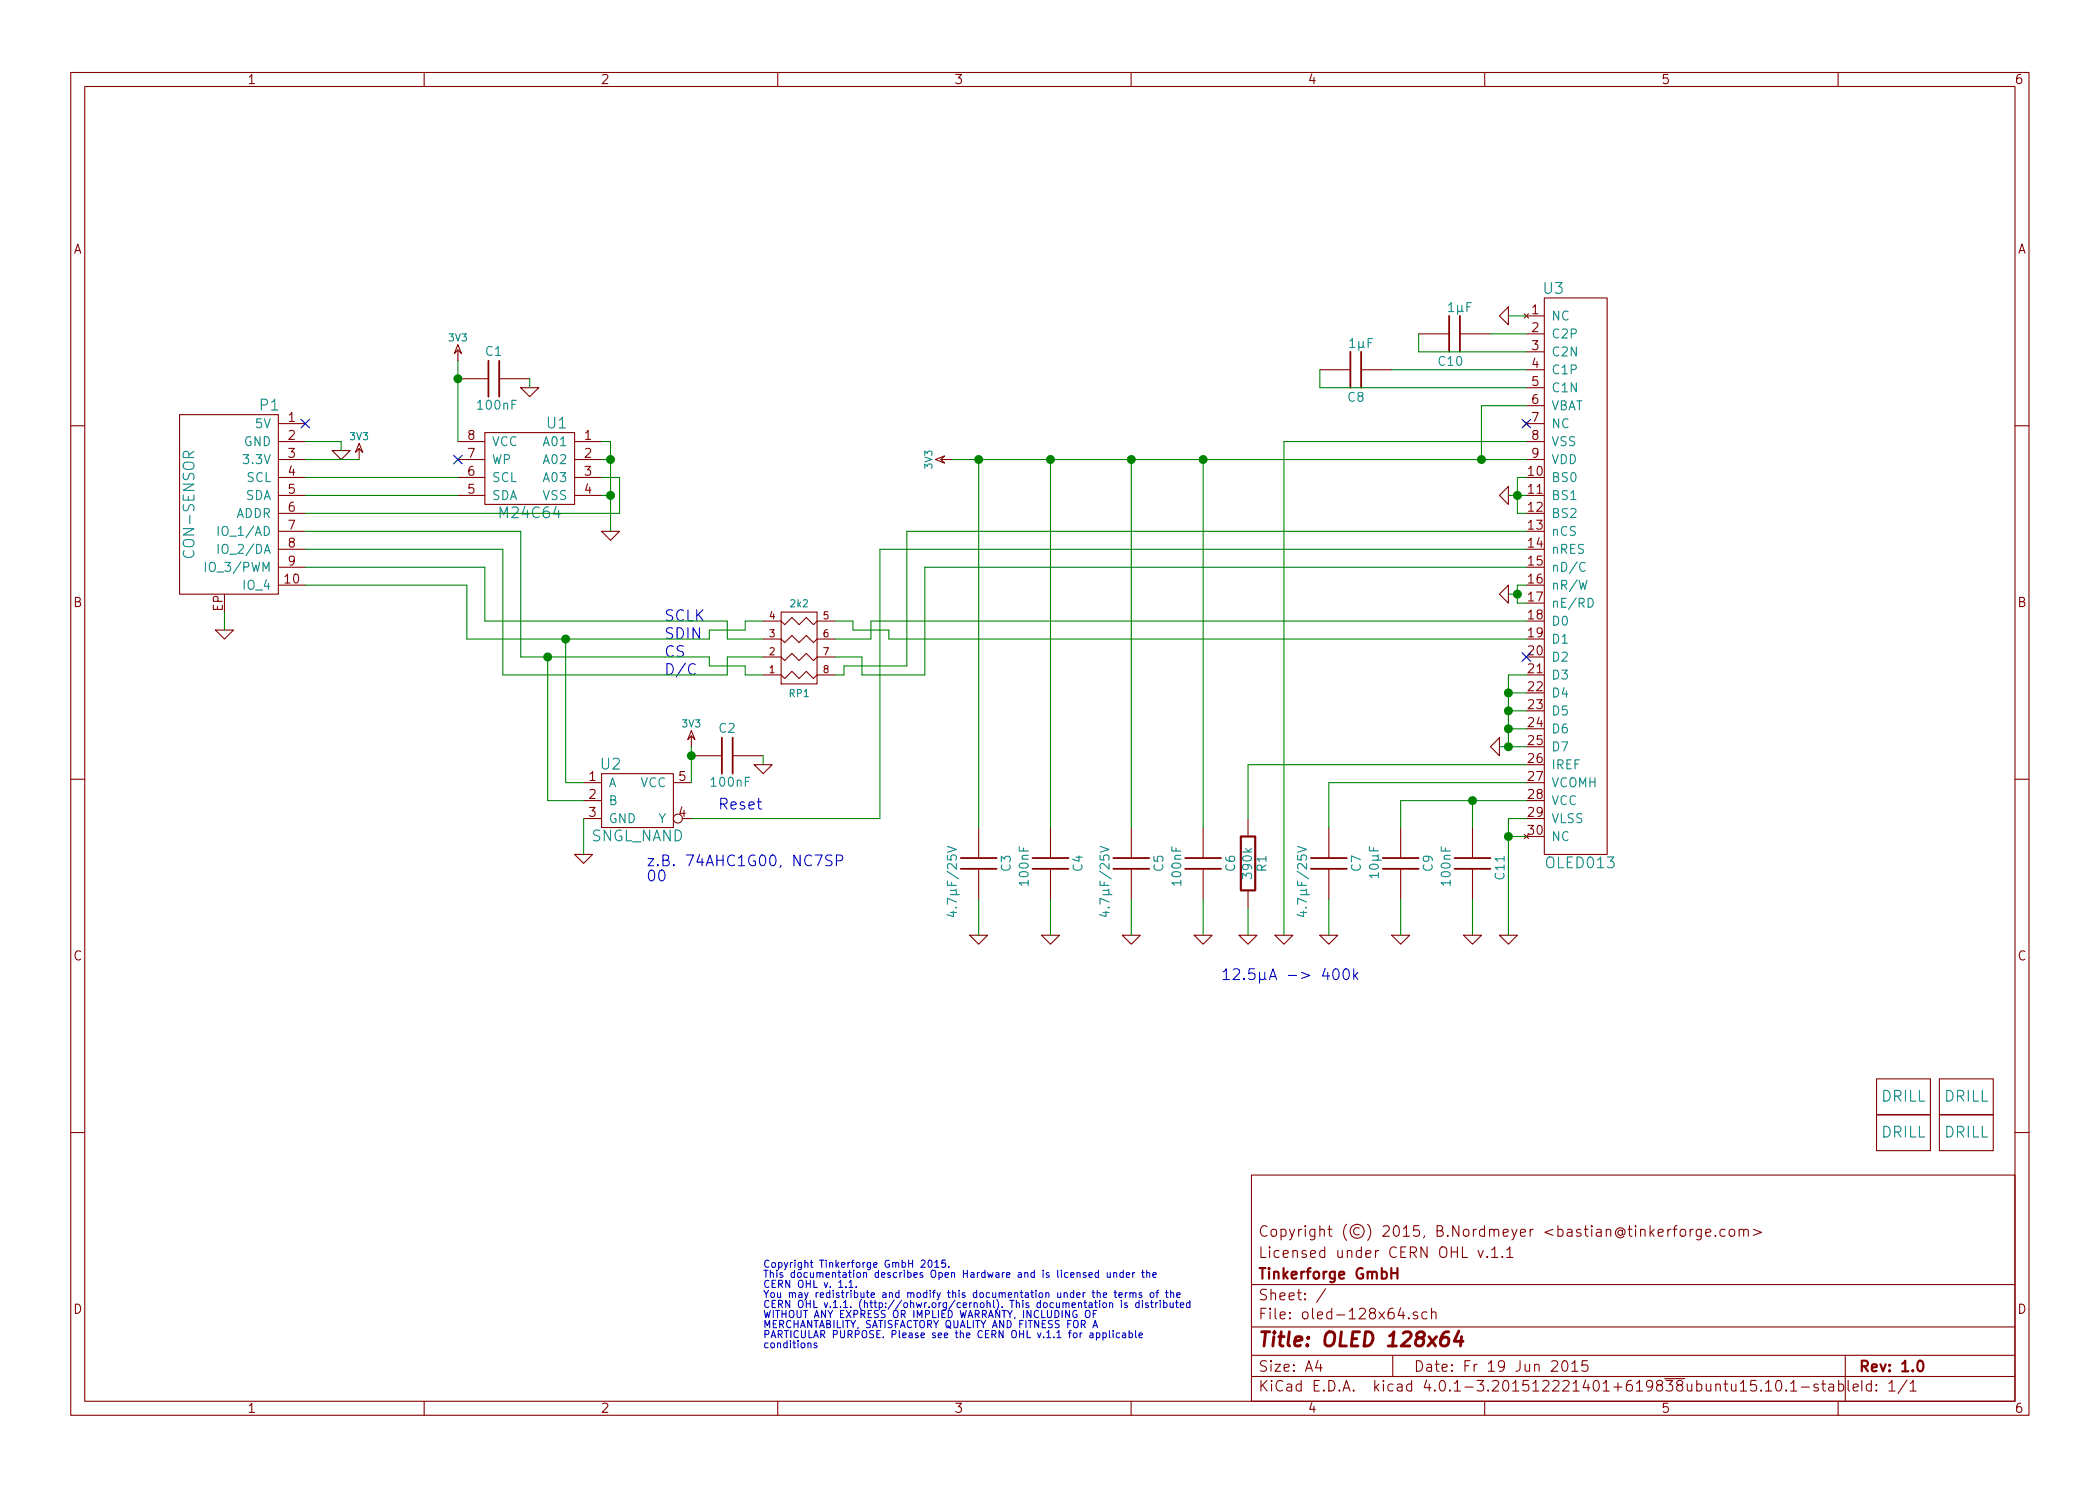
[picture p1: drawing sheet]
<svg xmlns="http://www.w3.org/2000/svg" width="297mm" height="210mm" viewBox="0 0 297 210" stroke-linecap="round" stroke-linejoin="round" font-family="sans-serif">
<g fill="none" stroke="#840000" stroke-width=".15">
<path d="M10 10.3h277v189.9h-277zM12 12.2h273v186.1h-273zM60 10.3v1.9M110 10.3v1.9M160 10.3v1.9M210 10.3v1.9M260 10.3v1.9M25.4 58.7h14v25.4h-14zM39.4 59.9h3.8M64.8 48.8l.5 1.2-.5-.5-.5 .5zM64.8 53.6h4.3M64.8 49.5v1.5"/>
<path d="M70.6 53.6h4.3M73.7 54.9h2.5l-1.3 1.2zM186.7 52.3h4.3M192.5 52.3h4.3M200.7 47.2h4.3M206.5 47.2h4.3M212.1 44.7l1.3-1.3v2.6zM215.6 44.4l.6 .6M215.6 59.6l.6 .6M215.9 59.9h2.5M215.9 44.7h2.5M215.9 47.2h2.5"/>
<path d="M215.9 49.8h2.5M215.9 52.3h2.5M215.9 54.9h2.5M215.9 57.4h2.5M216.2 44.4l-.6 .6M216.2 59.6l-.6 .6M218.4 42.2h8.9v78.7h-8.9zM10 60.2h2M39.4 62.5h3.8M39.4 65h3.8M39.4 67.6h3.8M39.4 70.1h3.8"/>
<path d="M39.4 72.6h3.8M39.4 75.2h3.8M39.4 77.7h3.8M47 63.7h2.5l-1.2 1.3zM50.8 62.7l.5 1.3-.5-.5-.5 .5zM50.8 63.5v1.5M64.8 62.5h3.8M64.8 65h3.8M64.8 67.6h3.8M64.8 70.1h3.8M68.6 61.2h12.7v10.2h-12.7zM81.3 62.5h3.8"/>
<path d="M81.3 65h3.8M81.3 67.6h3.8M81.3 70.1h3.8M85.1 75.2h2.5l-1.2 1.2zM132.3 65l1.3-.5-.5 .5 .5 .5zM133.1 65h1.5M212.1 70.1l1.3-1.3v2.6zM215.9 62.5h2.5M215.9 65h2.5M285 60.2h2M30.5 89.1h2.5l-1.3 1.3zM39.4 80.3h3.8"/>
<path d="M39.4 82.8h3.8M107.9 87.9h2.6l.5 .5 1-1 1 1 1-1 1.1 1 .5-.5h2.5M107.9 90.4h2.6l.5 .5 1-1 1 1 1-1 1.1 1 .5-.5h2.5M107.9 93h2.6l.5 .5 1-1 1 1 1-1 1.1 1 .5-.5h2.5M107.9 95.5h2.6l.5 .5 1-1 1 1 1-1 1.1 1 .5-.5h2.5M110.5 86.6h5.1v10.2h-5.1zM212.1 84.1l1.3-1.3v2.5zM10 110.3h2M82.5 110.7h2.6M82.5 113.3h2.6M82.5 115.8h2.6M85.1 109.5h10.1v7.6h-10.1z"/>
<path d="M95.2 110.7h2.6M96.5 115.8h1.3M97.8 103.4l.5 1.2-.5-.5-.5 .5zM97.8 104.1v1.6M97.8 106.9h4.3M103.6 106.9h4.3M106.7 108.2h2.5l-1.3 1.3zM138.4 117.1v4.3M148.6 117.1v4.3M160 117.1v4.3M170.2 117.1v4.3M176.5 115.8v2.6"/>
<path d="M188 117.1v4.3M198.1 117.1v4.3M208.3 117.1v4.3M212.1 104.4v2.5l-1.3-1.2zM215.6 118.1l.6 .6M216.2 118.1l-.6 .6M285 110.3h2M81.3 120.9h2.5l-1.3 1.3zM137.2 132.3h2.5l-1.3 1.3zM138.4 122.9v4.3M147.3 132.3h2.6l-1.3 1.3zM148.6 122.9v4.3"/>
<path d="M158.7 132.3h2.6l-1.3 1.3zM160 122.9v4.3M168.9 132.3h2.5l-1.2 1.3zM170.2 122.9v4.3M175.3 132.3h2.5l-1.3 1.3zM176.5 126v2.5M180.3 132.3h2.6l-1.3 1.3zM186.7 132.3h2.5l-1.2 1.3zM188 122.9v4.3M196.8 132.3h2.6l-1.3 1.3zM198.1 122.9v4.3M207 132.3h2.5l-1.2 1.3z"/>
<path d="M208.3 122.9v4.3M212.1 132.3h2.5l-1.2 1.3zM265.4 157.7h7.6v5.1h-7.6zM265.4 152.6h7.6v5.1h-7.6zM274.3 157.7h7.6v5.1h-7.6zM274.3 152.6h7.6v5.1h-7.6zM10 160.2h2M177 166.3h108v32h-108zM209.1 176.9l.3 1 .4-1M210.4 177.8v.1l-.1-.1h.1v.1M211 176.9l.4-.5v1.5M211 177.9h.9"/>
<path d="M212.5 177.8h.1l-.1 .1-.1-.1h.1v.1M213.1 176.9l.5-.5v1.5M213.1 177.9h.9M236.3 173.9l-.2 .1-.2 .2M236.7 173.9h.5M237.2 173.4l-.3 .1v.2v1.2M237.7 174.1a.41 .41 0 0 1 .7 .1v.4a.41 .41 0 0 1-.4 .3 .41 .41 0 0 1-.4-.3zM239.1 173.9v1M239.5 173.9l-.3 .1-.1 .2M240.6 173.9v1.3a.39 .39 0 0 1-.6 .2M240.6 174l-.4-.1-.3 .3 .1 .6 .2 .1 .4-.1M241.3 174.4l.7-.1-.1-.3-.4-.1-.2 .2 .1 .7 .1 .1 .4-.1"/>
<path d="M242.6 174.8h.1l-.1 .1v-.1v.1M244 174l-.4-.1-.3 .3 .1 .6 .2 .1 .4-.1M244.7 174.1a.41 .41 0 0 1 .7 .1v.4a.41 .41 0 0 1-.4 .3 .41 .41 0 0 1-.4-.3zM246 174.1a.38 .38 0 0 1 .6 0v.8M246 173.9v1M246.6 174.1a.36 .36 0 0 1 .4-.2 .36 .36 0 0 1 .3 .2v.8M248 173.9l1.1 .5-1.1 .4M285 160.2h2M60 198.3v1.9M110 198.3v1.9M160 198.3v1.9M177 194.8h108"/>
<path d="M177 191.8h108M177 187.8h108M177 181.8h108M186.4 192.5l-.3 1h.9M186.8 193v1M187.5 182.3l-1.3 2M197 191.8v3M198.1 185l-.3 1.1h.9M198.5 185.6v1M199.3 186.5v.1l-.1-.1h.1v.1M200.5 185.7a.37 .37 0 0 0-.6 .1v.1a.54 .54 0 0 0 .6 .3l.1 .1-.1 .2-.2 .1-.4-.1M201.8 185.7l-.4-.1-.3 .3 .1 .6 .2 .1 .4-.1"/>
<path d="M202.5 185.7a.38 .38 0 0 1 .6 .1v.8M202.5 185.1v1.5M210 198.3v1.9M219.5 192.7l.2-.2 .5 .1a.37 .37 0 0 1 .1 .6l-.9 .8h.9M221.1 192.7a.35 .35 0 0 1 .3-.2 .35 .35 0 0 1 .3 .3 .77 .77 0 0 1-.4 1.2 .9 .9 0 0 1-.2-1.3zM222.3 193l.5-.5v1.5M222.3 194h.9M224.5 192.5h-.7l-.1 .7a.62 .62 0 0 1 .8 0l.1 .2-.1 .5-.2 .1h-.3l-.3-.1M246.2 195.8l.4-.5v1.5M246.2 196.8h.8M248.4 195.3h-.7l-.1 .7a.62 .62 0 0 1 .7 0l.2 .2-.1 .5-.2 .1h-.4l-.2-.1M249.1 196.7h.1l-.1 .1-.1-.1h.1v.1"/>
<path d="M249.7 195.8l.5-.5v1.5M249.7 196.8h.9M251.3 195.5a.35 .35 0 0 1 .4-.2 .35 .35 0 0 1 .2 .3 .77 .77 0 0 1-.4 1.2 .9 .9 0 0 1-.2-1.3zM252.7 196.7v.1l-.1-.1h.1v.1M253.3 195.8l.4-.5v1.5M253.3 196.8h.9M254.8 196.3h1.1M257.1 195.9a.37 .37 0 0 0-.5 .1v.1a.54 .54 0 0 0 .5 .3l.1 .1-.1 .2-.1 .1-.4-.1M257.7 195.8h.5M257.9 195.3v1.3l.2 .2h.1M258.7 195.9l.2-.1 .4 .1 .1 .9M259.4 196.2l-.5 .1-.3 .2 .1 .2 .2 .1 .5-.1"/>
<path d="M260 198.3v1.9M260.1 195.9a.48 .48 0 0 1 .6 .1l.1 .1-.1 .6a.48 .48 0 0 1-.6 0M260.1 195.3v1.5M261 191.8v6.5M261.4 195.3v1.3l.2 .2M262.1 196.3l.7-.1v-.3l-.4-.1-.3 .2 .1 .7 .2 .1 .4-.1M269.7 195.2l-1.2 2M270.2 195.8l.4-.5v1.5M270.2 196.8h.8"/>
<circle cx="95.9" cy="115.8" r=".63"/>
</g>
<path d="M175.5 118.4h2v7.6h-2zM197.7 179.4v1.5M196.8 180.1h.9M271.3 192.7a.35 .35 0 0 1 .4-.2 .35 .35 0 0 1 .3 .3 .77 .77 0 0 1-.4 1.2 .9 .9 0 0 1-.3-1.3z" fill="none" stroke="#840000" stroke-width=".3"/>
<path d="M204.9 188.4a.93 .93 0 0 0-1.1 .9l-.1 .8 .1 .2 .3 .1 .6-.1a.82 .82 0 0 0 .2-.9l-.3-.2a.69 .69 0 0 0-.8 .4M206.3 188.3l-.6 1.5h1.2M206.7 189.1l-.1 1.3" fill="none" stroke="#840000" stroke-width=".41"/>
<g fill="none" stroke="#0000c2" stroke-width=".15">
<path d="M98.3 94.1a.62 .62 0 0 0-.7-.1 .62 .62 0 0 0-.2 .8 .58 .58 0 0 0 .3 .5 .58 .58 0 0 0 .6 0M117.7 121.1a.62 .62 0 0 0-.8 0 .36 .36 0 0 0 .2 .6 .53 .53 0 0 1 .6 .4l-.1 .2a.62 .62 0 0 1-.8 .1M118.3 121.8h.6a.42 .42 0 0 0 .3-.4 .42 .42 0 0 0-.3-.4h-.6v1.5M187.5 137l-.4 1.1h.9M188.7 137.2a.36 .36 0 0 1 .4-.1 .36 .36 0 0 1 .2 .3 .77 .77 0 0 1-.4 1.2 .89 .89 0 0 1-.2-1.4zM190.1 137.2a.36 .36 0 0 1 .4-.1 .36 .36 0 0 1 .3 .3 .77 .77 0 0 1-.5 1.2 .89 .89 0 0 1-.2-1.4zM191.5 137.1v1.5M191.6 138l.5 .6M192.1 137.6l-.6 .6M130.3 178.4l.4-.1 .1 .1 .1 .2-.6 .7h.6M131.3 178.4l.3-.1a.59 .59 0 0 1-.1 1l-.2-.1v-.3zM132.2 178.6l.3-.3v1"/>
<path d="M133.7 178.3h-.5v.5l.1-.1h.4v.5l-.1 .1-.4-.1M134.2 179.2v.1M155.4 179.7v1M158.9 179.7v1M161.6 179.7v.9l.2 .1M162.2 179.7v1M115.5 190.1l-.2-.1-.2 .2 .2 .2h.2v.2h-.4M120.1 181.5l.3-.4v1.1M121.1 182.1v.1M153.6 185.5h.5a.67 .67 0 0 1-.2 .9h-.3a.78 .78 0 0 1 0-.9zM154 180.4l.5-.1v-.2h-.3l-.2 .1 .1 .5h.4M154.6 187.9l.3-1.1 .3 1.1"/>
<path d="M154.6 185.9h.4M154.7 187.6h.5M155.1 188.6h.3l.2 .2-.1 .4h-.4M155.1 188.6v1M155.1 185.4h-.5v1M155.2 183l.1-.1 .3 .1v.6M155.2 182.6v1M155.4 180.1h-.3l-.2 .2 .1 .4h.4M156 188.6h.3l.2 .2-.1 .4h-.4M156 188.6v1M156.1 183.3l.4-.1v-.2l-.3-.1-.1 .2v.4h.4M156.1 184.4l.2-.1 .2 .2v.3l-.2 .2h-.2l-.1-.2z"/>
<path d="M156.6 180.1v.6h.3l.1-.1M156.9 188.3v.8l.1 .2M156.9 184.4l.2-.1 .2 .1 .1 .6M156.9 184.3v.7M157 180.1v.6M157.5 188.3v.1M157.5 188.6v.7M157.5 180.2l.2-.1h.2l.1 .6M157.5 180.1v.6M157.6 182.9h.4M157.7 182.6v.8l.3 .2M158.3 183.3l.4-.1v-.2l-.3-.1-.1 .2v.4h.4"/>
<path d="M158.4 188.6h-.3l-.2 .2 .1 .4h.4M158.6 184v.1M158.6 184.3v.7M158.8 188.6h.4v.7M158.9 180.1h-.3l-.2 .2 .1 .4h.4M159.2 182.9v.7M159.2 188.8l-.3 .1-.2 .1 .2 .3 .3-.1M159.3 180.4l.5-.1-.1-.2h-.3l-.1 .1 .1 .5h.3M159.4 184.4l-.2-.1-.1 .2 .1 .2h.2v.3h-.3M159.5 182.9l-.2 .1-.1 .1M159.7 188.6h.3l.2 .2-.1 .4h-.4M159.7 188.3v1"/>
<path d="M159.8 183l.1-.1 .3 .1v.6M159.8 182.9v.7M160.2 180.1v.6M160.2 183.1l.2-.2 .2 .1 .1 .6M160.5 180.1h-.2l-.1 .2M160.6 188.3v.8l.2 .2M161.1 184.4l-.3-.1-.2 .2 .1 .5h.4M161.1 188.9l.5-.1-.1-.2h-.3l-.1 .1 .1 .5h.3M161.1 184v1M161.5 180.1h.3M161.5 183l-.3-.1-.1 .2 .1 .1 .3 .1v.2h-.4M161.6 184v.1"/>
<path d="M161.6 184.3v.7M162.2 180.2l.1-.1h.3v.6M162.4 184.4l-.2-.1-.2 .2 .2 .2h.2v.3h-.4M162.7 184.3h.4M162.8 183l.2-.1 .2 .1v.4l-.1 .1h-.3l-.1-.1zM162.9 184v.9l.2 .1M163.1 180.4l.5-.1-.1-.2h-.3l-.1 .1v.5h.4M163.5 184.3v.7M163.5 182.9h.4M163.8 184.3l-.2 .1-.1 .1M163.9 182.6l-.2 .1v.9M164.1 184v.1"/>
<path d="M164.1 184.3v.7M164.6 184.4l.3-.1 .2 .2-.1 .5h-.4M164.6 184v1M164.8 182.9h.4M165 182.6v.8l.2 .2M165.5 184.3v.7h.3l.1-.1M165.6 183l.1-.1 .3 .1v.6M165.6 182.6v1M165.9 184.3v.7M166.3 184.3h.3M166.4 184v.9l.2 .1M166.4 183.3l.5-.1v-.2l-.3-.1-.2 .2 .1 .4h.4"/>
<path d="M167 184.7l.4-.1v-.2l-.3-.1-.1 .2v.5h.4M168.3 184.4l-.3-.1-.2 .2 .1 .5h.4M168.3 184v1"/>
</g>
<path d="M29.1 79.6v1.2M30.9 74.5v1.3M30.9 77v1.3M224.2 79.7a.5 .5 0 0 0-.6 0 .5 .5 0 0 0-.2 .6 .47 .47 0 0 0 .3 .5 .47 .47 0 0 0 .5-.1M224.6 84.7a.66 .66 0 0 1 .7 .4 .66 .66 0 0 1-.2 .7l-.5 .1zM134 119.8l1.3 .4-1.3 .4M155.6 119.8l1.3 .4-1.3 .4M183.5 119.8l1.3 .4-1.3 .4M134.8 128.9v.8l-.9-.3M156.4 128.9v.8l-.9-.3M184.4 128.9v.8l-.9-.3" fill="none" stroke="#008484" stroke-width=".15"/>
<path d="M42.6 59.3l1.2 1.2M43.8 59.3l-1.2 1.2M215.3 59.3l1.2 1.2M216.5 59.3l-1.2 1.2M64.2 64.4l1.2 1.2M65.4 64.4l-1.2 1.2M215.3 92.3l1.2 1.3M216.5 92.3l-1.2 1.3" fill="none" stroke="#000084" stroke-width=".15"/>
<g fill="none" stroke="#840000" stroke-width=".25">
<path d="M69.1 51v5.1M70.6 51v5.1M191 49.8v5.1M192.5 49.8v5.1M205 44.7v5.1M206.5 44.7v5.1M102.1 104.4v5.1M103.6 104.4v5.1M135.9 121.4h5.1M135.9 122.9h5.1M146 121.4h5.1M146 122.9h5.1"/>
<path d="M157.5 121.4h5.1M157.5 122.9h5.1M167.6 121.4h5.1M167.6 122.9h5.1M185.4 121.4h5.1M185.4 122.9h5.1M195.6 121.4h5.1M195.6 122.9h5.1M205.7 121.4h5.1M205.7 122.9h5.1"/>
</g>
<g fill="none" stroke="#008400" stroke-width=".15">
<path d="M64.8 51v11.5M74.9 53.6v1.3M186.7 52.3v2.6h29.2M196.8 52.3h19.1M200.7 47.2v2.6h15.2M210.8 47.2h5.1M213.4 44.7h2.5M215.9 57.4h-6.4v7.6M43.2 62.5h5.1v1.2M43.2 65h7.6M43.2 67.6h21.6M43.2 70.1h21.6"/>
<path d="M43.2 77.7h27.9v17.8h31.8v-2.5h5M43.2 75.2h30.5v17.8h26.6v1.2h5.1v1.3h2.5M85.1 62.5h1.3v12.7M85.1 65h1.3M85.1 67.6h2.5v5h-44.4M85.1 70.1h1.3M134.6 65h81.3M138.4 65v52.1M148.6 65v52.1M160 65v52.1M170.2 65v52.1M213.4 70.1h2.5"/>
<path d="M215.9 62.5h-34.3v69.8M215.9 67.6h-1.3v5h1.3M215.9 77.7h-91.4v38.1h-26.7M215.9 75.2h-87.6v19h-8.9v1.3h-1.3M31.7 86.6v2.5M43.2 80.3h25.4v7.6h34.3v2.5h5M43.2 82.8h22.8v7.6h34.3v-1.3h5.1v-1.2h2.5M77.5 93v20.3h5M80 90.4v20.3h2.5M118.1 87.9h2.5v1.2h5.1v1.3h90.2M213.4 98h2.5M213.4 84.1h1.2"/>
<path d="M215.9 95.5h-2.5v10.2M215.9 82.8h-1.3v2.5h1.3M215.9 80.3h-85.1v15.2h-8.9v-2.5h-3.8M215.9 87.9h-92.7v2.5h-5.1M82.5 115.8v5.1M97.8 105.7v5M107.9 106.9v1.3M208.3 113.3v3.8M212.1 105.7h3.8M213.4 100.6h2.5M213.4 103.1h2.5M213.4 118.4h2.5"/>
<path d="M215.9 110.7h-27.9v6.4M215.9 115.8h-2.5v16.5M215.9 113.3h-17.8v3.8M215.9 108.2h-39.4v7.6M138.4 127.2v5.1M148.6 127.2v5.1M160 127.2v5.1M170.2 127.2v5.1M176.5 128.5v3.8M188 127.2v5.1M198.1 127.2v5.1M208.3 127.2v5.1"/>
</g>
<g fill="#008400" stroke="#008400" stroke-width=".25">
<circle cx="64.8" cy="53.6" r=".51"/>
<circle cx="86.4" cy="70.1" r=".51"/>
<circle cx="86.4" cy="65" r=".51"/>
<circle cx="208.3" cy="113.3" r=".51"/>
<circle cx="209.6" cy="65" r=".51"/>
<circle cx="148.6" cy="65" r=".51"/>
<circle cx="160" cy="65" r=".51"/>
<circle cx="170.2" cy="65" r=".51"/>
<circle cx="138.4" cy="65" r=".51"/>
<circle cx="213.4" cy="105.7" r=".51"/>
<circle cx="213.4" cy="98" r=".51"/>
<circle cx="213.4" cy="100.6" r=".51"/>
<circle cx="213.4" cy="103.1" r=".51"/>
<circle cx="213.4" cy="118.4" r=".51"/>
<circle cx="214.6" cy="84.1" r=".51"/>
<circle cx="214.6" cy="70.1" r=".51"/>
<circle cx="97.8" cy="106.9" r=".51"/>
<circle cx="80" cy="90.4" r=".51"/>
<circle cx="77.5" cy="93" r=".51"/>
</g>
<text font-size="2.8" fill="#840000" x="178" y="190.5">Title: OLED 128x64</text>
<g font-size="2.1" fill="#008484">
<text x="218.4" y="41.6">U3</text>
<text x="36.8" y="58.1">P1</text>
<text x="77.4" y="60.6">U1</text>
<text x="70.9" y="73.3">M24C64</text>
<text x="27.5" y="78.6" transform="rotate(-90 27.5 78.6)">CON-SENSOR</text>
<text x="85" y="108.9">U2</text>
<text x="83.6" y="119">SNGL_NAND</text>
<text x="218.8" y="122.9">OLED013</text>
<text x="266.1" y="155.9">DRILL</text>
<text x="275" y="155.9">DRILL</text>
<text x="266.1" y="161">DRILL</text>
<text x="275" y="161">DRILL</text>
</g>
<g font-size="2.1" fill="#0000c2">
<text x="94" y="87.9">SCLK</text>
<text x="94" y="90.4">SDIN</text>
<text x="94" y="95.5">D/C</text>
<text x="94" y="93">CS</text>
<text x="101.6" y="114.5">Reset</text>
<text x="91.4" y="122.6">z.B. 74AHC1G00, NC7SP</text>
<text x="91.4" y="124.7">00</text>
<text x="172.7" y="138.7">12.5µA -&gt; 400k</text>
</g>
<g font-size="2.1" fill="#840000">
<text x="178" y="178">Licensed under CERN OHL v.1.1</text>
<text x="178" y="175">Copyright (©) 2015, B.Nordmeyer &lt;bastian@tinkerforge.com&gt;</text>
<text x="178" y="184">Sheet: /</text>
<text x="178" y="181">Tinkerforge GmbH</text>
<text x="178" y="186.7">File: oled-128x64.sch</text>
<text x="178" y="196.9">KiCad E.D.A. kicad 4.0.1-3.201512221401+619838ubuntu15.10.1-stable</text>
<text x="178" y="194.1">Size: A4</text>
<text x="200" y="194.1">Date: Fr 19 Jun 2015</text>
<text x="263" y="194.1">Rev: 1.0</text>
<text x="263" y="196.9">Id: 1/1</text>
</g>
<g font-size="1.8" fill="#840000">
<text x="35" y="11.9">1</text>
<text x="85" y="11.9">2</text>
<text x="135" y="11.9">3</text>
<text x="185" y="11.9">4</text>
<text x="235" y="11.9">5</text>
<text x="285" y="11.9">6</text>
<text x="10.4" y="35.9">A</text>
<text x="285.4" y="35.9">A</text>
<text x="216.7" y="44.4">1</text>
<text x="216.7" y="47">2</text>
<text x="216.7" y="49.5">3</text>
<text x="216.7" y="52.1">4</text>
<text x="40.8" y="59.7">1</text>
<text x="216.7" y="54.6">5</text>
<text x="216.7" y="57.1">6</text>
<text x="216.7" y="59.7">7</text>
<text x="40.8" y="62.2">2</text>
<text x="40.8" y="64.8">3</text>
<text x="66.2" y="64.8">7</text>
<text x="66.2" y="62.2">8</text>
<text x="82.7" y="62.2">1</text>
<text x="82.7" y="64.8">2</text>
<text x="216.7" y="62.2">8</text>
<text x="216.7" y="64.8">9</text>
<text x="40.8" y="67.3">4</text>
<text x="40.8" y="69.8">5</text>
<text x="66.2" y="69.8">5</text>
<text x="66.2" y="67.3">6</text>
<text x="82.7" y="67.3">3</text>
<text x="82.7" y="69.8">4</text>
<text x="216.2" y="67.3">10</text>
<text x="216.2" y="69.8">11</text>
<text x="40.8" y="72.4">6</text>
<text x="40.8" y="74.9">7</text>
<text x="40.8" y="77.5">8</text>
<text x="216.2" y="72.4">12</text>
<text x="216.2" y="74.9">13</text>
<text x="216.2" y="77.5">14</text>
<text x="40.3" y="82.5">10</text>
<text x="40.8" y="80">9</text>
<text x="216.2" y="80">15</text>
<text x="216.2" y="82.5">16</text>
<text x="10.4" y="85.9">B</text>
<text x="31.5" y="86.5" transform="rotate(-90 31.5 86.5)">EP</text>
<text x="216.2" y="85.1">17</text>
<text x="216.2" y="87.6">18</text>
<text x="285.4" y="85.9">B</text>
<text x="216.2" y="92.7">20</text>
<text x="216.2" y="95.2">21</text>
<text x="216.2" y="90.2">19</text>
<text x="216.2" y="97.8">22</text>
<text x="216.2" y="100.3">23</text>
<text x="216.2" y="102.9">24</text>
<text x="216.2" y="105.4">25</text>
<text x="216.2" y="107.9">26</text>
<text x="83.3" y="110.5">1</text>
<text x="83.3" y="113">2</text>
<text x="96" y="110.5">5</text>
<text x="216.2" y="110.5">27</text>
<text x="216.2" y="113">28</text>
<text x="83.3" y="115.6">3</text>
<text x="96" y="115.6">4</text>
<text x="216.2" y="118.1">30</text>
<text x="216.2" y="115.6">29</text>
<text x="10.4" y="135.9">C</text>
<text x="285.4" y="135.9">C</text>
<text x="10.4" y="185.9">D</text>
<text x="285.4" y="185.9">D</text>
<text x="35" y="199.9">1</text>
<text x="85" y="199.9">2</text>
<text x="135" y="199.9">3</text>
<text x="185" y="199.9">4</text>
<text x="235" y="199.9">5</text>
<text x="285" y="199.9">6</text>
</g>
<g font-size="1.8" fill="#008484">
<text x="204.9" y="44.1">1µF</text>
<text x="219.5" y="45.3">NC</text>
<text x="219.5" y="47.9">C2P</text>
<text x="68.7" y="50.3">C1</text>
<text x="190.9" y="49.2">1µF</text>
<text x="203.5" y="51.8">C10</text>
<text x="219.5" y="50.4">C2N</text>
<text x="219.5" y="53">C1P</text>
<text x="67.7" y="58">100nF</text>
<text x="190.7" y="56.8">C8</text>
<text x="219.5" y="55.5">C1N</text>
<text x="219.5" y="58">VBAT</text>
<text x="34.4" y="63.1">GND</text>
<text x="34.7" y="65.7">3.3V</text>
<text x="36.2" y="60.6">5V</text>
<text x="69.6" y="65.7">WP</text>
<text x="69.6" y="63.1">VCC</text>
<text x="77" y="63.1">A01</text>
<text x="77" y="65.7">A02</text>
<text x="219.5" y="60.6">NC</text>
<text x="219.5" y="63.1">VSS</text>
<text x="219.5" y="65.7">VDD</text>
<text x="34.6" y="70.7">SDA</text>
<text x="34.8" y="68.2">SCL</text>
<text x="69.6" y="70.7">SDA</text>
<text x="69.6" y="68.2">SCL</text>
<text x="76.7" y="70.7">VSS</text>
<text x="77" y="68.2">A03</text>
<text x="219.5" y="68.2">BS0</text>
<text x="219.5" y="70.7">BS1</text>
<text x="31.5" y="75.8">IO_1/AD</text>
<text x="33.2" y="73.3">ADDR</text>
<text x="219.5" y="73.3">BS2</text>
<text x="219.5" y="75.8">nCS</text>
<text x="29.7" y="80.9">IO_3/PWM</text>
<text x="31.5" y="78.4">IO_2/DA</text>
<text x="34.5" y="83.4">IO_4</text>
<text x="219.5" y="78.4">nRES</text>
<text x="219.5" y="80.9">nD/C</text>
<text x="219.5" y="83.4">nR/W</text>
<text x="219.5" y="86">nE/RD</text>
<text x="219.5" y="88.5">D0</text>
<text x="219.5" y="93.6">D2</text>
<text x="219.5" y="91.1">D1</text>
<text x="219.5" y="96.1">D3</text>
<text x="219.5" y="98.7">D4</text>
<text x="219.5" y="101.2">D5</text>
<text x="101.7" y="103.7">C2</text>
<text x="219.5" y="103.8">D6</text>
<text x="219.5" y="106.3">D7</text>
<text x="86.1" y="111.4">A</text>
<text x="86.1" y="113.9">B</text>
<text x="90.5" y="111.4">VCC</text>
<text x="100.7" y="111.3">100nF</text>
<text x="219.5" y="108.8">IREF</text>
<text x="219.5" y="111.4">VCOMH</text>
<text x="219.5" y="113.9">VCC</text>
<text x="86.1" y="116.5">GND</text>
<text x="93.1" y="116.5">Y</text>
<text x="219.5" y="119">NC</text>
<text x="219.5" y="116.5">VLSS</text>
<text x="143" y="123.3" transform="rotate(-90 143 123.3)">C3</text>
<text x="145.5" y="125.1" transform="rotate(-90 145.5 125.1)">100nF</text>
<text x="153.1" y="123.3" transform="rotate(-90 153.1 123.3)">C4</text>
<text x="164.5" y="123.3" transform="rotate(-90 164.5 123.3)">C5</text>
<text x="167.1" y="125.1" transform="rotate(-90 167.1 125.1)">100nF</text>
<text x="174.7" y="123.3" transform="rotate(-90 174.7 123.3)">C6</text>
<text x="177.1" y="124.1" transform="rotate(-90 177.1 124.1)">390k</text>
<text x="179.1" y="123.3" transform="rotate(-90 179.1 123.3)">R1</text>
<text x="192.5" y="123.3" transform="rotate(-90 192.5 123.3)">C7</text>
<text x="195" y="124.1" transform="rotate(-90 195 124.1)">10µF</text>
<text x="202.6" y="123.3" transform="rotate(-90 202.6 123.3)">C9</text>
<text x="205.2" y="125.1" transform="rotate(-90 205.2 125.1)">100nF</text>
<text x="212.8" y="124.4" transform="rotate(-90 212.8 124.4)">C11</text>
<text x="135.3" y="128.9" transform="rotate(-90 135.3 128.9)">4.7µF/25V</text>
<text x="156.9" y="128.9" transform="rotate(-90 156.9 128.9)">4.7µF/25V</text>
<text x="184.9" y="128.9" transform="rotate(-90 184.9 128.9)">4.7µF/25V</text>
</g>
<g font-size="1.4" fill="#008484">
<text x="63.5" y="48.3">3V3</text>
<text x="49.6" y="62.3">3V3</text>
<text x="131.9" y="66.3" transform="rotate(-90 131.9 66.3)">3V3</text>
<text x="111.9" y="85.9">2k2</text>
<text x="111.7" y="98.6">RP1</text>
<text x="96.5" y="102.9">3V3</text>
</g>
<g font-size="1.4" fill="#840000">
<text x="108.8" y="87.6">4</text>
<text x="116.5" y="87.6">5</text>
<text x="108.8" y="95.2">1</text>
<text x="108.8" y="92.7">2</text>
<text x="108.8" y="90.2">3</text>
<text x="116.5" y="90.2">6</text>
<text x="116.5" y="92.7">7</text>
<text x="116.5" y="95.2">8</text>
</g>
<g font-size="1.4" fill="#0000c2">
<text x="107.9" y="179.4">Copyright Tinkerforge GmbH 2015.</text>
<text x="107.9" y="180.8">This documentation describes Open Hardware and is licensed under the</text>
<text x="107.9" y="182.2">CERN OHL v. 1.1.</text>
<text x="107.9" y="183.6">You may redistribute and modify this documentation under the terms of the</text>
<text x="107.9" y="185.1">CERN OHL v.1.1. (http://ohwr.org/cernohl). This documentation is distributed</text>
<text x="107.9" y="186.5">WITHOUT ANY EXPRESS OR IMPLIED WARRANTY, INCLUDING OF</text>
<text x="107.9" y="187.9">MERCHANTABILITY, SATISFACTORY QUALITY AND FITNESS FOR A</text>
<text x="107.9" y="189.3">PARTICULAR PURPOSE. Please see the CERN OHL v.1.1 for applicable</text>
<text x="107.9" y="190.7">conditions</text>
</g>
</svg>
